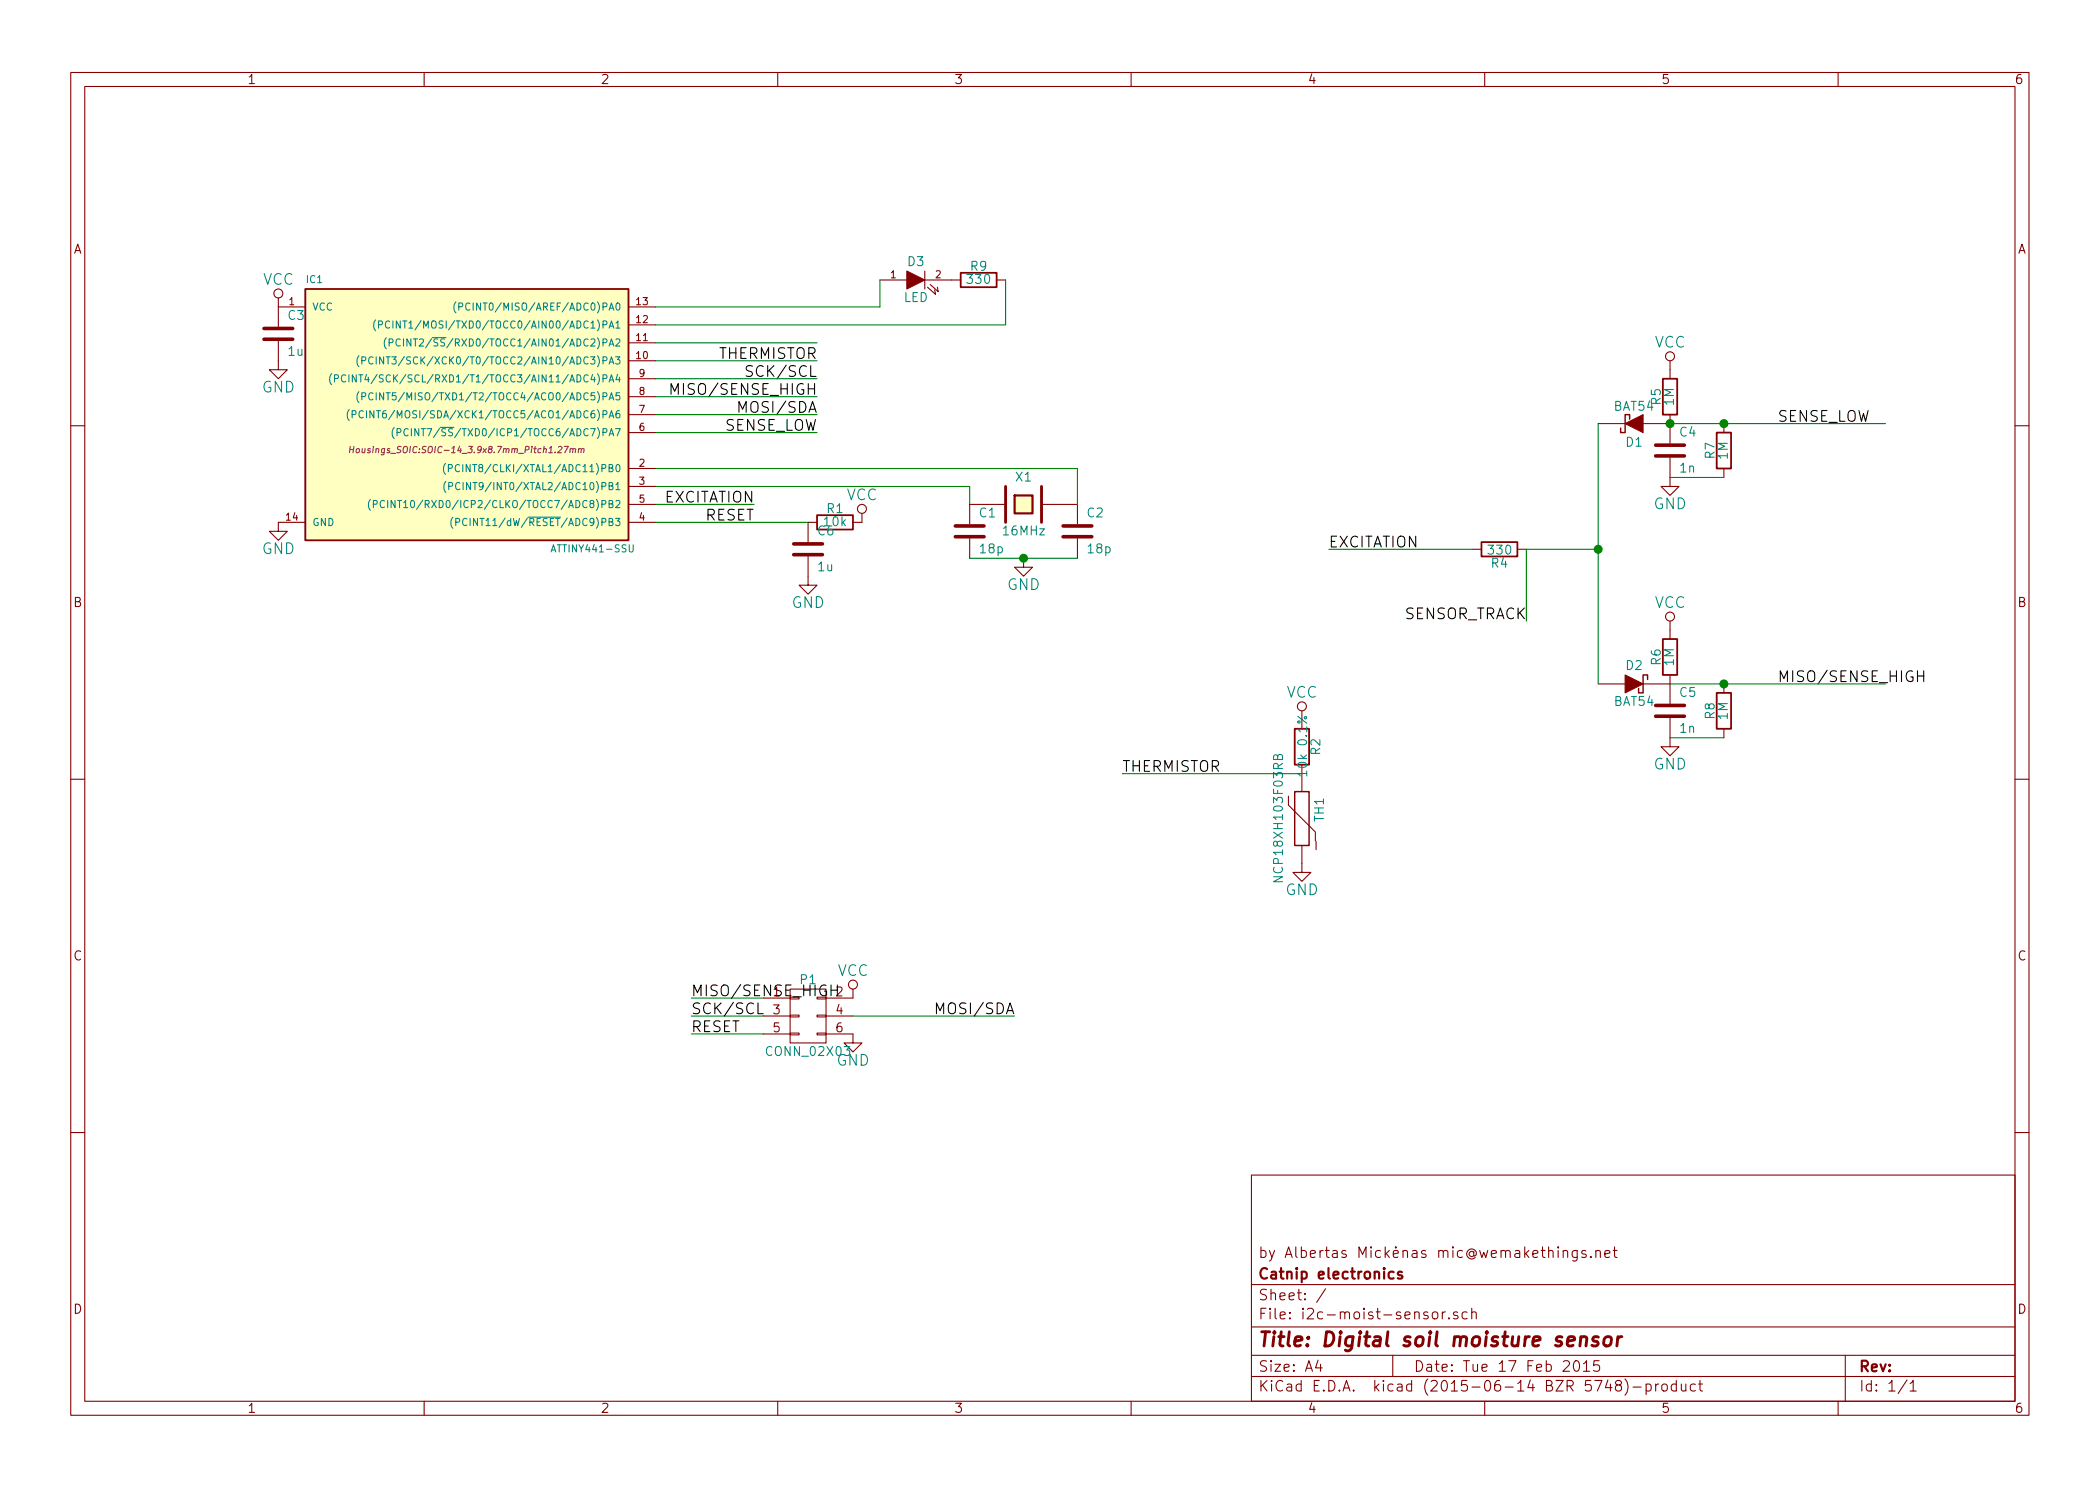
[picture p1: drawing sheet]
<svg xmlns="http://www.w3.org/2000/svg" width="297mm" height="210mm" viewBox="0 0 297 210" stroke-linecap="round" stroke-linejoin="round" font-family="sans-serif">
<g fill="none" stroke="#840000" stroke-width=".15">
<path d="M10 10.3h277v189.9h-277zM12 12.2h273v186.1h-273zM60 10.3v1.9M110 10.3v1.9M160 10.3v1.9M210 10.3v1.9M260 10.3v1.9M124.5 39.6h3.8M130.8 38.3v2.6M130.8 39.6h5.1M141 39.6h1.2M39.4 48.3v4h1.2l-1.2 1.3-1.3-1.3h1.3"/>
<path d="M39.4 42.2v4M39.4 43.4h3.8M88.9 43.4h3.8M88.9 58.7h3.8M88.9 56.1h3.8M88.9 53.6h3.8M88.9 51h3.8M88.9 48.5h3.8M88.9 46h3.8M131.2 40.6l1.1 1.1-.1-.7M131.6 40.3l1.1 1-.1-.7M226.1 59.9h3.8"/>
<path d="M232.4 59.9h3.8M236.2 51v2.6M236.2 58.7v4M243.8 59.9v1.3M10 60.2h2M43.2 73.9h-3.8v1.3h1.2l-1.2 1.2-1.3-1.2h1.3M88.9 71.4h3.8M88.9 73.9h3.8M88.9 66.3h3.8M88.9 68.8h3.8M88.9 61.2h3.8M114.3 78.7v4.1h1.3l-1.3 1.3-1.3-1.3h1.3"/>
<path d="M115.6 73.9h-1.3v2.8M121.9 72.6v1.3h-1.3M137.2 76.2v2.8M142.2 71.4h-5v2.8M144.8 79v1.3h1.2l-1.2 1.2-1.3-1.2h1.3M147.3 71.4h5.1v2.8M152.4 76.2v2.8M208.3 77.7h1.2M214.6 77.7h1.3M236.2 64.8v4h1.3l-1.3 1.3-1.3-1.3h1.3M243.8 66.3v1.3M285 60.2h2"/>
<path d="M226.1 96.8h3.8M232.4 96.8h3.8M236.2 87.9v2.5M236.2 95.5v4.1M243.8 96.8v1.2M10 110.3h2M182.2 112.6v1.3l3.9 3.8v1.3M184.1 119.6v3.8h1.3l-1.3 1.3-1.2-1.3h1.2M184.1 100.6v1.2M184.1 109.5v2.5M236.2 101.6v4.1h1.3l-1.3 1.2-1.3-1.2h1.3M243.8 103.1v1.3"/>
<path d="M285 110.3h2M111.8 139.9h5v7.7h-5zM120.6 139.9v1.3h-3.8M107.9 141.2h3.9M107.9 143.8h3.9M107.9 146.3h3.9M111.8 146.2h1.2v.2h-1.2zM111.8 143.6h1.2v.3h-1.2zM115.6 146.2h1.2v.2h-1.2zM115.6 143.6h1.2v.3h-1.2zM116.8 146.3h3.8v1.3h1.3l-1.3 1.2-1.2-1.2h1.2M116.8 143.8h3.8"/>
<path d="M10 160.2h2M177 166.3h108v32h-108zM220.4 176.4l-.1 .1 .1 .1 .1-.1-.1-.1v.2M220.4 176.9v1M221.1 177.1a.38 .38 0 0 1 .6 0v.8M221.1 176.9v1M223.1 176.9v1.2a.39 .39 0 0 1-.6 .3M223.1 177l-.4-.1-.3 .3 .1 .6 .2 .1 .4-.1M224.3 177a.37 .37 0 0 0-.6 .1v.1a.54 .54 0 0 0 .6 .3l.1 .1-.1 .2-.1 .1-.5-.1M225 177.8h.1l-.1 .1-.1-.1h.1v.1M225.7 177.1a.38 .38 0 0 1 .7 0v.8M225.7 176.9v1"/>
<path d="M227 177.4l.7-.1v-.3l-.5-.1-.2 .2 .1 .7 .1 .1 .5-.1M228.2 176.9h.5M228.4 176.4v1.3l.2 .2h.1M285 160.2h2M60 198.3v1.9M110 198.3v1.9M160 198.3v1.9M177 194.8h108M177 191.8h108M177 187.8h108M177 181.8h108M186.4 192.5l-.3 1h.9"/>
<path d="M186.8 193v1M187.5 182.3l-1.3 2M197 191.8v3M202.7 185.7a.41 .41 0 0 1 .7 .2v.4a.41 .41 0 0 1-.4 .3 .41 .41 0 0 1-.4-.3zM204 185.6v1M204.4 185.6l-.2 .1-.2 .2M205 186.5v.1l-.1-.1h.1v.1M206.2 185.7a.37 .37 0 0 0-.6 .1v.1a.54 .54 0 0 0 .6 .3v.1v.2l-.2 .1-.4-.1M207.5 185.7l-.4-.1-.3 .3 .1 .6 .2 .1 .4-.1M208.2 185.7a.38 .38 0 0 1 .6 .1v.8M208.2 185.1v1.5M210 198.3v1.9"/>
<path d="M222.7 192.7a.35 .35 0 0 1 .4-.2 .35 .35 0 0 1 .2 .3 .77 .77 0 0 1-.4 1.2 .9 .9 0 0 1-.2-1.3zM224 193l.4-.5v1.5M224 194h.8M226.2 192.5h-.7l-.1 .7a.62 .62 0 0 1 .7 0l.2 .2-.1 .5-.2 .1h-.4l-.2-.1M227.4 195.2l-.3 1.1h.9M227.8 195.8v1M228.8 196l-.3-.3 .1-.2 .2-.2 .4 .1 .2 .2-.1 .2-.2 .2h-.3a.48 .48 0 0 0-.2 .7l.2 .1h.3l.2-.1a.48 .48 0 0 0-.2-.7M229.8 195.1a1.71 1.71 0 0 1 0 2.3M231 196.3h1.1M232.8 195.9a.48 .48 0 0 1 .7 .1l.1 .1-.1 .6a.48 .48 0 0 1-.7 0M232.8 195.8v1.5M234.2 195.8v1"/>
<path d="M234.6 195.8l-.3 .1-.1 .2M235.1 196a.41 .41 0 0 1 .7 .1v.4a.41 .41 0 0 1-.4 .3 .41 .41 0 0 1-.3-.3zM237.1 195.9l-.4-.1-.3 .3 .1 .6 .2 .1 .4-.1M237.1 195.3v1.5M237.8 195.8l.1 .9a.4 .4 0 0 0 .6 0M238.5 195.8v1M239.8 195.9l-.4-.1-.3 .3 .1 .6 .2 .1 .4-.1M240.3 195.8h.5M240.5 195.3v1.3l.2 .2h.1M260 198.3v1.9M261 191.8v6.5M269.7 195.2l-1.2 2"/>
<path d="M270.2 195.8l.4-.5v1.5M270.2 196.8h.8"/>
<circle cx="39.4" cy="41.5" r=".63"/>
<circle cx="236.2" cy="50.4" r=".63"/>
<circle cx="121.9" cy="72" r=".63"/>
<circle cx="184.1" cy="99.9" r=".63"/>
<circle cx="236.2" cy="87.2" r=".63"/>
<circle cx="120.6" cy="139.3" r=".63"/>
</g>
<path d="M142.2 68.8v5.1M147.3 68.8v5.1M223.6 189.3a.52 .52 0 0 1 .9 .1l-.2 1M223.6 189.1l-.1 1.3M226.1 189.2l-.5-.1-.2 .1-.1 .3 .2 .3 .5 .1 .1 .3-.2 .1-.1 .1-.6-.1M227 189.3a.51 .51 0 0 1 .5-.2 .51 .51 0 0 1 .4 .4v.6a.54 .54 0 0 1-.6 .4 .54 .54 0 0 1-.5-.4zM228.9 189.1l-.2 1.3M229.4 189.1a.54 .54 0 0 0-.6 .4" fill="none" stroke="#840000" stroke-width=".41"/>
<path d="M143.5 70.1h2.5v2.5h-2.5zM197.1 180l-.4-.1-.3 .3 .1 .6 .2 .1 .4-.1M198.3 180a.37 .37 0 0 0-.6 .1v.1a.54 .54 0 0 0 .6 .3l.1 .1-.1 .2-.2 .1-.4-.1" fill="none" stroke="#840000" stroke-width=".3"/>
<g fill="#ffffc2" stroke="#ffffc2" stroke-width=".14">
<path d="M143.5 70.1h2.5v2.5h-2.5z"/>
<path d="M43.2 40.9h45.7v35.5h-45.7z"/>
</g>
<path d="M37.3 48h4.1M37.3 46.5h4.1M112.3 78.5h4M112.3 77h4M135.1 75.9h4.1M135.1 74.4h4.1M150.4 75.9h4M150.4 74.4h4M234.2 64.5h4.1M234.2 63h4.1M234.2 99.8h4.1M234.2 101.3h4.1" fill="none" stroke="#840000" stroke-width=".51"/>
<g fill="#840000" stroke="#840000" stroke-width=".15">
<path d="M229.9 59.9l2.5-1.2v2.5z"/>
<path d="M229.9 95.5l2.5 1.3-2.5 1.2z"/>
<path d="M128.3 38.3l2.5 1.3-2.5 1.3z"/>
</g>
<path d="M230.5 59.3v-.6h-.6v2.5h-.7v-.6M233 96.1v-.6h-.6v2.5h-.6v-.6M183.1 112h2.1v7.6h-2.1z" fill="none" stroke="#840000" stroke-width=".2"/>
<path d="M135.9 38.6h5.1v2h-5.1zM43.2 40.9h45.7v35.5h-45.7zM235.2 53.6h2v5.1h-2zM115.6 72.9h5v2h-5zM209.5 76.7h5.1v2h-5.1zM242.8 61.2h2.1v5.1h-2.1zM235.2 90.4h2v5.1h-2zM242.8 98h2.1v5.1h-2.1zM183.1 103.1h2.1v5.1h-2.1z" fill="none" stroke="#840000" stroke-width=".25"/>
<path d="M94.9 55.8v-1.5l.5 1.1 .5-1.1v1.5M106.4 51.8a.62 .62 0 0 0-.8 .1 .36 .36 0 0 0 .2 .6 .53 .53 0 0 1 .6 .3l-.1 .3a.62 .62 0 0 1-.8 .1M271.2 95.7h.9M272.1 94.9v1.5M107.2 141.9v1.5h.7M117.6 140.1h.8" fill="none" stroke="#000" stroke-width=".15"/>
<g fill="none" stroke="#008484" stroke-width=".15">
<path d="M46.9 52.9a1.2 1.2 0 0 0 0 1.5M47.3 53.6l.5-.1 .1-.1-.1-.3-.5-.1v1M48.9 53.1a.4 .4 0 0 0-.5 0 .4 .4 0 0 0-.1 .5 .37 .37 0 0 0 .2 .4 .37 .37 0 0 0 .4-.1M49.4 53v1M49.4 58a1.2 1.2 0 0 0 0 1.5M49.8 58.6h.5l.1-.2-.1-.2-.5-.1v1M50.4 53v1l-.6-1v1M50.7 53h.6M50.8 55.4a1.2 1.2 0 0 0 0 1.6M50.8 50.3a1.2 1.2 0 0 0 0 1.6M51 53v1M51.2 56.1h.5v-.2v-.3h-.5v1"/>
<path d="M51.2 51h.5v-.2v-.3h-.5v1M51.4 58.2a.4 .4 0 0 0-.5 0 .4 .4 0 0 0-.1 .5 .37 .37 0 0 0 .2 .4 .37 .37 0 0 0 .4-.1M51.8 53l-.2 .7h.6M51.8 58.1v1M52.1 53.4v.6M52.8 55.7a.4 .4 0 0 0-.5 0 .4 .4 0 0 0-.2 .5 .37 .37 0 0 0 .2 .3 .37 .37 0 0 0 .5 0M52.8 50.6a.4 .4 0 0 0-.5 0 .4 .4 0 0 0-.2 .5 .37 .37 0 0 0 .2 .4 .37 .37 0 0 0 .5-.1M52.9 58.1v1l-.6-1v1M53.1 45.3a1.2 1.2 0 0 0 0 1.5M53.2 50.5v1M53.2 55.6v1M53.2 58.1h.6"/>
<path d="M53.5 45.9h.5l.1-.2-.1-.2-.5-.1v1M54.3 55.6v1l-.6-1v1M54.3 50.5v1l-.6-1v1M54.6 55.6h.6M54.6 50.5h.6M54.6 47.8a1.2 1.2 0 0 0 0 1.5M54.9 50.5v1M54.9 55.6v1M55 48.5l.5-.1 .1-.1-.1-.3-.5-.1v1.1M55.1 45.5a.4 .4 0 0 0-.5 0 .4 .4 0 0 0-.1 .5 .37 .37 0 0 0 .2 .4 .37 .37 0 0 0 .4-.1M55.6 45.4v1M56.6 48.1a.4 .4 0 0 0-.5-.1 .4 .4 0 0 0-.1 .5 .37 .37 0 0 0 .2 .4 .37 .37 0 0 0 .4 0"/>
<path d="M56.6 45.4v1l-.5-1v1M57.1 47.9v1.1M58.1 47.9v1.1l-.5-1.1v1.1M58.5 47.9h.6M64.5 42.7a1.2 1.2 0 0 0 0 1.6M64.9 43.4h.5l.1-.2-.1-.3h-.5v1M66.5 43a.4 .4 0 0 0-.5 0 .4 .4 0 0 0-.1 .5 .37 .37 0 0 0 .1 .3 .37 .37 0 0 0 .5 0M52.4 70.7a1.2 1.2 0 0 0 0 1.5M52.8 71.3h.5l.1-.2-.1-.2-.5-.1v1M54.4 70.9a.4 .4 0 0 0-.5 0 .4 .4 0 0 0-.1 .5 .37 .37 0 0 0 .2 .4 .37 .37 0 0 0 .4-.1M54.8 70.8v1M55.8 60.5a1.2 1.2 0 0 0 0 1.5"/>
<path d="M55.9 70.8v1l-.6-1v1M56.2 61.2l.4-.1 .1-.1-.1-.3-.4-.1v1.1M56.2 70.8h.6M57.7 60.8a.4 .4 0 0 0-.5-.1 .4 .4 0 0 0-.1 .5 .37 .37 0 0 0 .2 .4 .37 .37 0 0 0 .4 0M58.2 60.6v1.1M59.2 60.6v1.1l-.5-1.1v1.1M63 65.6a1.2 1.2 0 0 0 0 1.5M63.1 68.1a1.2 1.2 0 0 0 0 1.6M63.4 66.3l.5-.1 .1-.1-.1-.3-.5-.1v1M63.5 68.8h.5v-.2v-.3h-.5v1M64.1 73.2a1.2 1.2 0 0 0 0 1.5M64.5 73.9l.4-.1 .1-.1-.1-.3-.4-.1v1.1"/>
<path d="M65 65.8a.4 .4 0 0 0-.5 0 .4 .4 0 0 0-.1 .5 .37 .37 0 0 0 .2 .4 .37 .37 0 0 0 .4-.1M65 68.4a.4 .4 0 0 0-.5 0 .4 .4 0 0 0-.1 .5 .37 .37 0 0 0 .2 .3 .37 .37 0 0 0 .4 0M66 73.5a.4 .4 0 0 0-.5-.1 .4 .4 0 0 0-.1 .5 .37 .37 0 0 0 .2 .4 .37 .37 0 0 0 .4 0M74.7 73.2h4.6M180.7 107a.35 .35 0 0 1 .3-.3 .35 .35 0 0 1 .4 .3v.5h-1.3v-.5l.1-.1h.4l.1 .1v.5M183.6 101.4l1.2 .9M184.5 101.4h.1l.2 .2-.2 .1-.1-.1zM184.8 109.4h-1.2l.3 .4M184.8 109.1v.7M180.1 124h1.3l-1.3 .8h1.3"/>
</g>
<g fill="none" stroke="#008400" stroke-width=".15">
<path d="M124.5 39.6v3.8h-31.8M142.2 39.6v6.4h-49.5M92.7 58.7h22.9M92.7 53.6h22.9M92.7 51h22.9M92.7 48.5h22.9M92.7 56.1h22.9M226.1 59.9v36.9M236.2 59.9h30.5M92.7 68.8h44.5v2.6M92.7 66.3h59.7v5.1M92.7 73.9h21.6"/>
<path d="M92.7 71.4h14M92.7 61.2h22.9M137.2 79h15.2M188 77.7h20.3M226.1 77.7h-10.2v10.2M236.2 67.6h7.6M236.2 96.8h30.5M158.7 109.5h25.4M236.2 104.4h7.6M97.8 143.8h10.1M97.8 141.2h10.1M97.8 146.3h10.1"/>
<path d="M120.6 143.8h22.9"/>
</g>
<g fill="#008400" stroke="#008400" stroke-width=".25">
<circle cx="144.8" cy="79" r=".51"/>
<circle cx="243.8" cy="59.9" r=".51"/>
<circle cx="243.8" cy="96.8" r=".51"/>
<circle cx="226.1" cy="77.7" r=".51"/>
<circle cx="236.2" cy="59.9" r=".51"/>
</g>
<path d="M49.5 63.6h.5M49.6 63.2l-.2 .9M50.1 63.2l-.2 .9M50.4 63.5h.2h.2v.4l-.1 .1h-.3zM79.8 63.2h.6l-.5 .9M80.7 63.5h.3v.6M80.7 63.5l-.1 .6M81.1 63.6l.1-.1h.2v.6M81.9 63.5h.3v.6M81.9 63.5l-.1 .6M82.2 63.6l.2-.1h.2l-.1 .6" fill="none" stroke="#840084" stroke-width=".15"/>
<text font-size="2.8" fill="#840000" x="178" y="190.5">Title: Digital soil moisture sensor</text>
<g font-size="2.1" fill="#008484">
<text x="37.1" y="40.3">VCC</text>
<text x="234" y="49.2">VCC</text>
<text x="37" y="55.5">GND</text>
<text x="119.7" y="70.8">VCC</text>
<text x="233.9" y="72.1">GND</text>
<text x="37" y="78.4">GND</text>
<text x="142.4" y="83.5">GND</text>
<text x="111.9" y="86">GND</text>
<text x="234" y="86">VCC</text>
<text x="181.9" y="98.7">VCC</text>
<text x="233.9" y="108.9">GND</text>
<text x="181.8" y="126.7">GND</text>
<text x="118.4" y="138.1">VCC</text>
<text x="118.3" y="150.8">GND</text>
</g>
<g font-size="2.1">
<text x="101.5" y="50.8">THERMISTOR</text>
<text x="106.2" y="53.3">SCK/SCL</text>
<text x="95.9" y="55.9">MISO/SENSE_HIGH</text>
<text x="105.1" y="58.4">MOSI/SDA</text>
<text x="251.5" y="59.7">SENSE_LOW</text>
<text x="102.2" y="61">SENSE_LOW</text>
<text x="93.8" y="71.1">EXCITATION</text>
<text x="99.6" y="73.7">RESET</text>
<text x="188" y="77.5">EXCITATION</text>
<text x="198.3" y="87.6">SENSOR_TRACK</text>
<text x="251.5" y="96.5">MISO/SENSE_HIGH</text>
<text x="158.7" y="109.2">THERMISTOR</text>
<text x="97.8" y="141">MISO/SENSE_HIGH</text>
<text x="97.8" y="143.5">SCK/SCL</text>
<text x="133" y="143.5">MOSI/SDA</text>
<text x="97.8" y="146">RESET</text>
</g>
<g font-size="2.1" fill="#840000">
<text x="186.8" y="120" transform="rotate(-90 186.8 120)">-</text>
<text x="178" y="178">by Albertas Micknas mic@wemakethings.net</text>
<text x="178" y="184">Sheet: /</text>
<text x="178" y="181">Catnip electronics</text>
<text x="178" y="186.7">File: i2c-moist-sensor.sch</text>
<text x="178" y="196.9">KiCad E.D.A. kicad (2015-06-14 BZR 5748)-product</text>
<text x="178" y="194.1">Size: A4</text>
<text x="200" y="194.1">Date: Tue 17 Feb 2015</text>
<text x="263" y="194.1">Rev:</text>
<text x="263" y="196.9">Id: 1/1</text>
</g>
<g font-size="1.8" fill="#840000">
<text x="35" y="11.9">1</text>
<text x="85" y="11.9">2</text>
<text x="135" y="11.9">3</text>
<text x="185" y="11.9">4</text>
<text x="235" y="11.9">5</text>
<text x="285" y="11.9">6</text>
<text x="10.4" y="35.9">A</text>
<text x="285.4" y="35.9">A</text>
<text x="10.4" y="85.9">B</text>
<text x="285.4" y="85.9">B</text>
<text x="10.4" y="135.9">C</text>
<text x="285.4" y="135.9">C</text>
<text x="109.4" y="143.5">3</text>
<text x="118.3" y="143.5">4</text>
<text x="109.4" y="146">5</text>
<text x="118.3" y="146">6</text>
<text x="10.4" y="185.9">D</text>
<text x="285.4" y="185.9">D</text>
<text x="35" y="199.9">1</text>
<text x="85" y="199.9">2</text>
<text x="135" y="199.9">3</text>
<text x="185" y="199.9">4</text>
<text x="235" y="199.9">5</text>
<text x="285" y="199.9">6</text>
</g>
<g font-size="1.8" fill="#008484">
<text x="128.4" y="37.6">D3</text>
<text x="136.9" y="40.2">330</text>
<text x="137.3" y="38.3">R9</text>
<text x="40.8" y="45.3">C3</text>
<text x="127.8" y="42.7">LED</text>
<text x="40.8" y="50.3">1u</text>
<text x="228.3" y="58.1">BAT54</text>
<text x="234.9" y="57.2" transform="rotate(-90 234.9 57.2)">R5</text>
<text x="236.8" y="57.4" transform="rotate(-90 236.8 57.4)">1M</text>
<text x="230" y="63.2">D1</text>
<text x="237.6" y="61.8">C4</text>
<text x="242.5" y="64.9" transform="rotate(-90 242.5 64.9)">R7</text>
<text x="244.4" y="65" transform="rotate(-90 244.4 65)">1M</text>
<text x="143.7" y="68.1">X1</text>
<text x="237.6" y="66.8">1n</text>
<text x="115.7" y="75.7">C6</text>
<text x="116.6" y="74.4">10k</text>
<text x="117" y="72.6">R1</text>
<text x="138.6" y="73.2">C1</text>
<text x="142" y="75.7">16MHz</text>
<text x="153.8" y="73.2">C2</text>
<text x="115.7" y="80.8">1u</text>
<text x="138.7" y="78.3">18p</text>
<text x="153.9" y="78.3">18p</text>
<text x="210.6" y="78.5">330</text>
<text x="211" y="80.3">R4</text>
<text x="230" y="94.8">D2</text>
<text x="234.9" y="94.1" transform="rotate(-90 234.9 94.1)">R6</text>
<text x="236.8" y="94.2" transform="rotate(-90 236.8 94.2)">1M</text>
<text x="228.3" y="99.9">BAT54</text>
<text x="237.6" y="98.6">C5</text>
<text x="242.5" y="101.7" transform="rotate(-90 242.5 101.7)">R8</text>
<text x="244.4" y="101.8" transform="rotate(-90 244.4 101.8)">1M</text>
<text x="186.7" y="106.8" transform="rotate(-90 186.7 106.8)">R2</text>
<text x="237.6" y="103.7">1n</text>
<text x="184.9" y="109.3" transform="rotate(-90 184.9 109.3)">10k 0.1%</text>
<text x="187.2" y="116.2" transform="rotate(-90 187.2 116.2)">TH1</text>
<text x="181.5" y="124.1" transform="rotate(-90 181.5 124.1)">NCP18XH103F03RB</text>
<text x="113.2" y="139.2">P1</text>
<text x="108.7" y="149.4">CONN_02X03</text>
</g>
<g font-size="1.8">
<text x="109.4" y="141">1</text>
<text x="118.3" y="141">2</text>
</g>
<g font-size="1.4" fill="#008484">
<text x="43.4" y="40.1">IC1</text>
<text x="44.2" y="43.9">VCC</text>
<text x="57.3" y="46.5">(PCINT1/MOSI/TXD0/TOCC0/AIN00/ADC1)PA1</text>
<text x="66.6" y="43.9">(PCINT0/MISO/AREF/ADC0)PA0</text>
<text x="55.7" y="51.6">(PCINT3/SCK/XCK0/T0/TOCC2/AIN10/ADC3)PA3</text>
<text x="58.9" y="49">(PCINT2/SS/RXD0/TOCC1/AIN01/ADC2)PA2</text>
<text x="52.5" y="54.1">(PCINT4/SCK/SCL/RXD1/T1/TOCC3/AIN11/ADC4)PA4</text>
<text x="53.8" y="59.2">(PCINT6/MOSI/SDA/XCK1/TOCC5/ACO1/ADC6)PA6</text>
<text x="55.3" y="56.6">(PCINT5/MISO/TXD1/T2/TOCC4/ACO0/ADC5)PA5</text>
<text x="59.9" y="61.7">(PCINT7/SS/TXD0/ICP1/TOCC6/ADC7)PA7</text>
<text x="56.8" y="71.9">(PCINT10/RXD0/ICP2/CLKO/TOCC7/ADC8)PB2</text>
<text x="65.6" y="66.8">(PCINT8/CLKI/XTAL1/ADC11)PB0</text>
<text x="65.8" y="69.3">(PCINT9/INT0/XTAL2/ADC10)PB1</text>
<text x="44.2" y="74.4">GND</text>
<text x="66.4" y="74.4">(PCINT11/dW/RESET/ADC9)PB3</text>
<text x="78.4" y="78.2">ATTINY441-SSU</text>
</g>
<g font-size="1.4" fill="#840000">
<text x="126" y="39.4">1</text>
<text x="132.3" y="39.4">2</text>
<text x="40.9" y="43.2">1</text>
<text x="90" y="45.7">12</text>
<text x="90" y="43.2">13</text>
<text x="90" y="50.8">10</text>
<text x="90" y="48.3">11</text>
<text x="90.4" y="53.3">9</text>
<text x="90.4" y="58.4">7</text>
<text x="90.4" y="55.9">8</text>
<text x="90.4" y="61">6</text>
<text x="90.4" y="66">2</text>
<text x="90.4" y="68.6">3</text>
<text x="90.4" y="71.1">5</text>
<text x="40.5" y="73.7">14</text>
<text x="90.4" y="73.7">4</text>
</g>
<text font-size="1.2" fill="#840084" x="51.1" y="64.1">Housings_SOIC:SOIC-14_3.9x8.7mm_Pitch1.27mm</text>
</svg>
